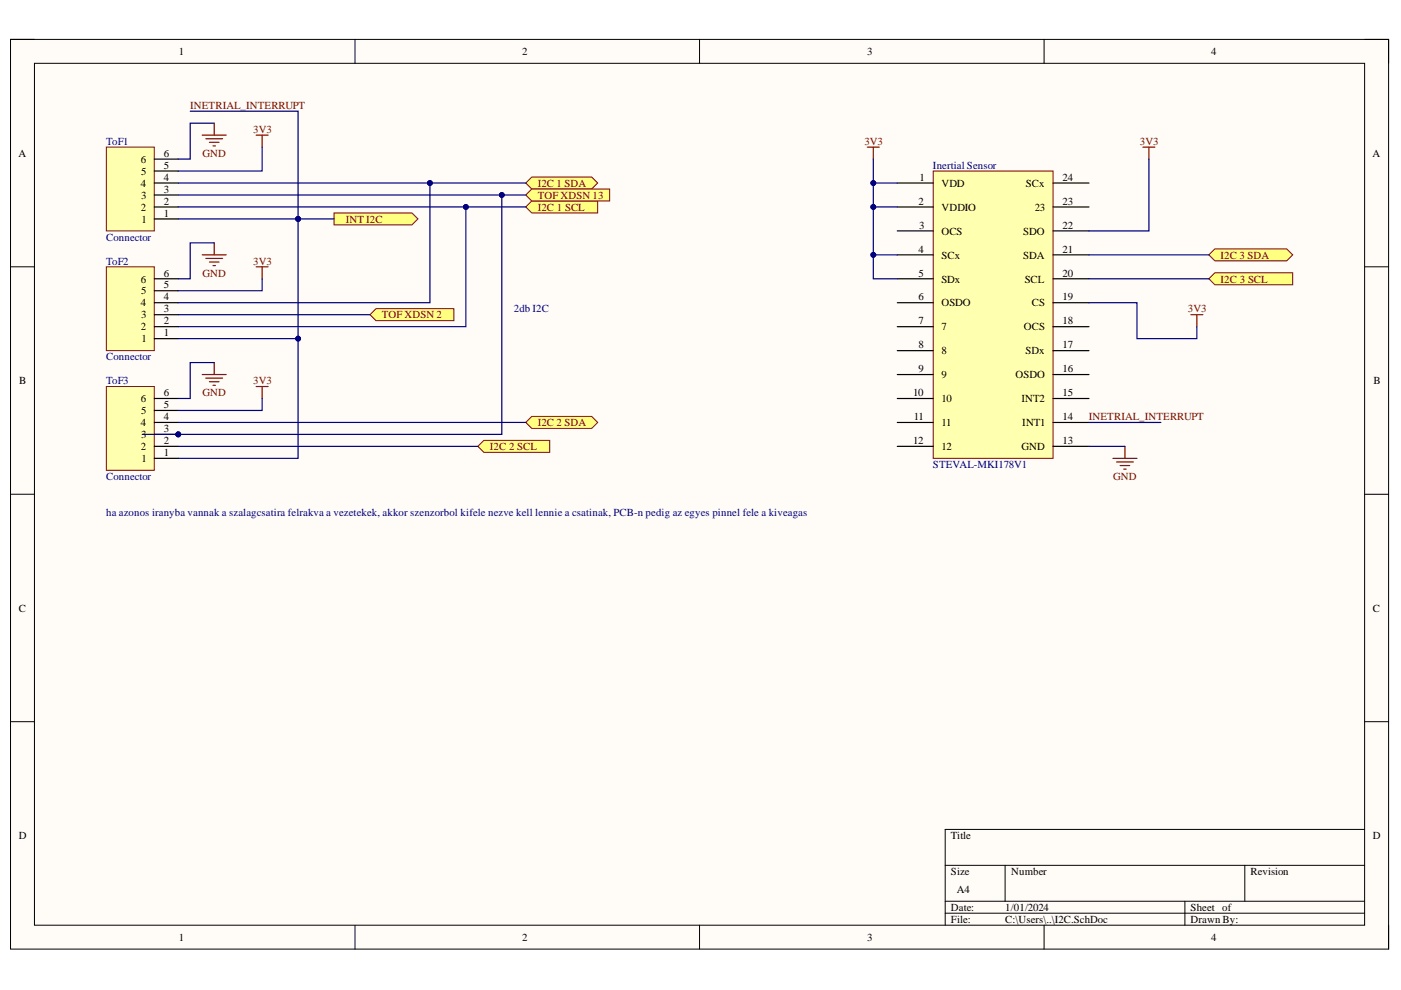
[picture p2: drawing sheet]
<svg xmlns="http://www.w3.org/2000/svg" width="297mm" height="210mm" viewBox="0 0 297 210" stroke-linecap="round" stroke-linejoin="round" font-family="sans-serif">
<path d="M2.2 8.4h292.2v192.8h-292.2z" fill-rule="evenodd" fill="#fffcf8"/>
<path d="M2.2 8.4h292.2v192.8h-292.2z" fill="none" stroke="#000" stroke-width=".21"/>
<path d="M7.3 13.4h282v182.8h-282z" fill-rule="evenodd" fill="#fffcf8"/>
<g fill="none" stroke="#000" stroke-width=".21">
<path d="M2.2 8.3h5.1M7.3 13.4h282v182.8h-282zM75.3 8.3v5.1M148.3 8.3v5.1M221.4 8.4v5M289.3 8.4h5.1v5M2.2 56.6h5.1M289.3 56.6h5.1M2.2 104.8h5.1M289.3 104.8h5.1M2.2 153h5.1M289.3 153h5.1"/>
<path d="M289.3 175.9h-88.9v20.3M75.3 196.2v5M148.3 196.2v5M200.4 183.5h88.9M200.4 191.1h88.9M200.4 193.6h88.9M213.1 183.5v7.6M221.4 196.2v5M251.2 191.1v5.1M263.9 183.5v7.6M294.4 196.2v5"/>
</g>
<path d="M54.3 28.7h2.5M55.6 28.7v2.5M42.9 54h5.1M43.6 54.8h3.6M44.4 55.6h2M45.2 56.3h.5M45.4 51.5v2.5" fill="none" stroke="#800000" stroke-width=".25"/>
<path d="M111.5 38.8l1.2-1.3h12.7l1.3 1.3-1.3 1.3h-12.7z" fill-rule="evenodd" fill="#ffff80"/>
<path d="M111.5 38.8l1.2-1.3h12.7l1.3 1.3-1.3 1.3h-12.7z" fill="none" stroke="#800000" stroke-width=".21"/>
<path d="M111.5 43.9l1.2-1.3h14v2.6h-14z" fill-rule="evenodd" fill="#ffff80"/>
<path d="M111.5 43.9l1.2-1.3h14v2.6h-14z" fill="none" stroke="#800000" stroke-width=".21"/>
<path d="M112.7 40.1h16.6v2.5h-16.6l-1.2-1.3z" fill-rule="evenodd" fill="#ffff80"/>
<path d="M112.7 40.1h16.6v2.5h-16.6l-1.2-1.3z" fill="none" stroke="#800000" stroke-width=".21"/>
<path d="M79.7 65.5h16.5v2.5h-16.5l-1.3-1.3z" fill-rule="evenodd" fill="#ffff80"/>
<path d="M79.7 65.5h16.5v2.5h-16.5l-1.3-1.3z" fill="none" stroke="#800000" stroke-width=".21"/>
<path d="M112.7 88.3h12.7l1.3 1.3-1.3 1.2h-12.7l-1.2-1.2z" fill-rule="evenodd" fill="#ffff80"/>
<path d="M112.7 88.3h12.7l1.3 1.3-1.3 1.2h-12.7l-1.2-1.2z" fill="none" stroke="#800000" stroke-width=".21"/>
<path d="M101.3 94.6l1.3-1.2h14v2.5h-14z" fill-rule="evenodd" fill="#ffff80"/>
<path d="M101.3 94.6l1.3-1.2h14v2.5h-14z" fill="none" stroke="#800000" stroke-width=".21"/>
<path d="M197.9 36.3h25.4v60.9h-25.4z" fill-rule="evenodd" fill="#ffffb0"/>
<path d="M197.9 36.3h25.4v60.9h-25.4z" fill="none" stroke="#800000" stroke-width=".21"/>
<g fill="none" stroke="#000" stroke-width=".25">
<path d="M190.2 38.8h7.7M223.3 38.8h7.6M190.2 49h7.7M190.2 54h7.7M190.2 59.1h7.7M190.2 43.9h7.7M223.3 49h7.6M223.3 54h7.6M223.3 59.1h7.6M223.3 43.9h7.6M190.2 64.2h7.7M190.2 69.3h7.7"/>
<path d="M190.2 74.3h7.7M190.2 79.4h7.7M223.3 64.2h7.6M223.3 69.3h7.6M223.3 74.3h7.6M223.3 79.4h7.6M190.2 84.5h7.7M190.2 89.6h7.7M190.2 94.6h7.7M223.3 84.5h7.6M223.3 89.6h7.6M223.3 94.6h7.6"/>
</g>
<path d="M183.9 31.2h2.5M185.2 31.2v2.5M252.5 66.7h2.5M253.8 66.7v2.6M236 97.2h5.1M236.7 97.9h3.6M237.5 98.7h2M238.3 99.5h.5M238.5 94.6v2.6" fill="none" stroke="#800000" stroke-width=".25"/>
<path d="M256.3 59.1l1.3-1.3h16.5v2.6h-16.5z" fill-rule="evenodd" fill="#ffff80"/>
<path d="M256.3 59.1l1.3-1.3h16.5v2.6h-16.5z" fill="none" stroke="#800000" stroke-width=".21"/>
<path d="M256.3 54l1.3-1.2h15.2l1.3 1.2-1.3 1.3h-15.2z" fill-rule="evenodd" fill="#ffff80"/>
<path d="M256.3 54l1.3-1.2h15.2l1.3 1.2-1.3 1.3h-15.2z" fill="none" stroke="#800000" stroke-width=".21"/>
<path d="M22.5 31.2h10.2v17.8h-10.2z" fill-rule="evenodd" fill="#ffffb0"/>
<path d="M22.5 31.2h10.2v17.8h-10.2z" fill="none" stroke="#800000" stroke-width=".21"/>
<path d="M32.7 38.8h5.1M32.7 36.3h5.1M32.7 33.7h5.1M32.7 46.4h5.1M32.7 43.9h5.1M32.7 41.3h5.1" fill="none" stroke="#000" stroke-width=".25"/>
<path d="M70.8 45.2h16.5l1.3 1.2-1.3 1.3h-16.5z" fill-rule="evenodd" fill="#ffff80"/>
<path d="M70.8 45.2h16.5l1.3 1.2-1.3 1.3h-16.5z" fill="none" stroke="#800000" stroke-width=".21"/>
<g fill="none" stroke="#800000" stroke-width=".25">
<path d="M42.9 28.7h5.1M43.6 29.4h3.6M44.4 30.2h2M45.2 30.9h.5M45.4 26.1v2.6M54.3 56.6h2.5M55.6 56.6v2.5M42.9 79.4h5.1M45.4 76.9v2.5M43.6 80.2h3.6M44.4 80.9h2M45.2 81.7h.5"/>
<path d="M54.3 82h2.5M55.6 82v2.5"/>
</g>
<path d="M22.5 56.6h10.2v17.7h-10.2z" fill-rule="evenodd" fill="#ffffb0"/>
<path d="M22.5 56.6h10.2v17.7h-10.2z" fill="none" stroke="#800000" stroke-width=".21"/>
<path d="M32.7 59.1h5.1M32.7 71.8h5.1M32.7 69.3h5.1M32.7 66.7h5.1M32.7 64.2h5.1M32.7 61.6h5.1" fill="none" stroke="#000" stroke-width=".25"/>
<circle cx="37.8" cy="92.1" r=".51" fill="#000080"/>
<circle cx="37.8" cy="92.1" r=".51" fill="none" stroke="#000080" stroke-width=".21"/>
<path d="M22.5 82h10.2v17.7h-10.2z" fill-rule="evenodd" fill="#ffffb0"/>
<path d="M22.5 82h10.2v17.7h-10.2z" fill="none" stroke="#800000" stroke-width=".21"/>
<path d="M32.7 97.2h5.1M32.7 94.6h5.1M32.7 92.1h5.1" fill="none" stroke="#000" stroke-width=".25"/>
<circle cx="37.8" cy="92.1" r=".51" fill="#000080"/>
<circle cx="37.8" cy="92.1" r=".51" fill="none" stroke="#000080" stroke-width=".21"/>
<path d="M32.7 89.6h5.1M32.7 87h5.1M32.7 84.5h5.1" fill="none" stroke="#000" stroke-width=".25"/>
<path d="M242.3 31.2h2.6M243.6 31.2v2.5" fill="none" stroke="#800000" stroke-width=".25"/>
<path d="M185.2 38.8h5M230.9 59.1h25.4M230.9 54h25.4M230.9 64.2h10.2v7.6h12.7v-2.5M230.9 94.6h7.6" fill="none" stroke="#000080" stroke-width=".25"/>
<circle cx="185.2" cy="38.8" r=".51" fill="#000080"/>
<circle cx="185.2" cy="38.8" r=".51" fill="none" stroke="#000080" stroke-width=".21"/>
<path d="M185.2 33.7v10.2h5" fill="none" stroke="#000080" stroke-width=".25"/>
<circle cx="185.2" cy="43.9" r=".51" fill="#000080"/>
<circle cx="185.2" cy="43.9" r=".51" fill="none" stroke="#000080" stroke-width=".21"/>
<circle cx="185.2" cy="38.8" r=".51" fill="#000080"/>
<circle cx="185.2" cy="38.8" r=".51" fill="none" stroke="#000080" stroke-width=".21"/>
<path d="M185.2 43.9v10.1h5M230.9 89.6h15.2" fill="none" stroke="#000080" stroke-width=".25"/>
<circle cx="185.2" cy="43.9" r=".51" fill="#000080"/>
<circle cx="185.2" cy="43.9" r=".51" fill="none" stroke="#000080" stroke-width=".21"/>
<circle cx="185.2" cy="54" r=".51" fill="#000080"/>
<circle cx="185.2" cy="54" r=".51" fill="none" stroke="#000080" stroke-width=".21"/>
<path d="M185.2 54v5.1h5" fill="none" stroke="#000080" stroke-width=".25"/>
<circle cx="185.2" cy="54" r=".51" fill="#000080"/>
<circle cx="185.2" cy="54" r=".51" fill="none" stroke="#000080" stroke-width=".21"/>
<path d="M243.6 33.7v15.3h-12.7M63.2 46.4v25.4h-25.4" fill="none" stroke="#000080" stroke-width=".25"/>
<circle cx="63.2" cy="71.8" r=".51" fill="#000080"/>
<circle cx="63.2" cy="71.8" r=".51" fill="none" stroke="#000080" stroke-width=".21"/>
<circle cx="63.2" cy="46.4" r=".51" fill="#000080"/>
<circle cx="63.2" cy="46.4" r=".51" fill="none" stroke="#000080" stroke-width=".21"/>
<path d="M63.2 71.8v25.4h-25.4" fill="none" stroke="#000080" stroke-width=".25"/>
<circle cx="63.2" cy="71.8" r=".51" fill="#000080"/>
<circle cx="63.2" cy="71.8" r=".51" fill="none" stroke="#000080" stroke-width=".21"/>
<path d="M98.8 43.9v25.4h-61M45.4 76.9h-5.1v7.6h-2.5M37.8 94.6h63.5M37.8 89.6h73.7M55.6 84.5v2.5h-17.8" fill="none" stroke="#000080" stroke-width=".25"/>
<circle cx="98.8" cy="43.9" r=".51" fill="#000080"/>
<circle cx="98.8" cy="43.9" r=".51" fill="none" stroke="#000080" stroke-width=".21"/>
<path d="M37.8 41.3h73.7" fill="none" stroke="#000080" stroke-width=".25"/>
<circle cx="106.4" cy="41.3" r=".51" fill="#000080"/>
<circle cx="106.4" cy="41.3" r=".51" fill="none" stroke="#000080" stroke-width=".21"/>
<path d="M91.2 38.8v25.4h-53.4M37.8 66.7h40.6" fill="none" stroke="#000080" stroke-width=".25"/>
<circle cx="91.1" cy="38.8" r=".51" fill="#000080"/>
<circle cx="91.1" cy="38.8" r=".51" fill="none" stroke="#000080" stroke-width=".21"/>
<path d="M40.3 23.6h22.9v22.8M45.4 26.1h-5.1v7.6h-2.5M55.6 31.2v5.1h-17.8M45.4 51.5h-5.1v7.6h-2.5M55.6 59.1v2.5h-17.8" fill="none" stroke="#000080" stroke-width=".25"/>
<circle cx="63.2" cy="46.4" r=".51" fill="#000080"/>
<circle cx="63.2" cy="46.4" r=".51" fill="none" stroke="#000080" stroke-width=".21"/>
<path d="M37.8 46.4h33" fill="none" stroke="#000080" stroke-width=".25"/>
<circle cx="63.2" cy="46.4" r=".51" fill="#000080"/>
<circle cx="63.2" cy="46.4" r=".51" fill="none" stroke="#000080" stroke-width=".21"/>
<path d="M37.8 43.9h73.7" fill="none" stroke="#000080" stroke-width=".25"/>
<circle cx="98.8" cy="43.9" r=".51" fill="#000080"/>
<circle cx="98.8" cy="43.9" r=".51" fill="none" stroke="#000080" stroke-width=".21"/>
<path d="M37.8 38.8h73.7" fill="none" stroke="#000080" stroke-width=".25"/>
<circle cx="91.1" cy="38.8" r=".51" fill="#000080"/>
<circle cx="91.1" cy="38.8" r=".51" fill="none" stroke="#000080" stroke-width=".21"/>
<path d="M106.4 41.3v50.8h-76.2" fill="none" stroke="#000080" stroke-width=".25"/>
<circle cx="37.8" cy="92.1" r=".51" fill="#000080"/>
<circle cx="37.8" cy="92.1" r=".51" fill="none" stroke="#000080" stroke-width=".21"/>
<circle cx="106.4" cy="41.3" r=".51" fill="#000080"/>
<circle cx="106.4" cy="41.3" r=".51" fill="none" stroke="#000080" stroke-width=".21"/>
<g font-size="2.3">
<text x="37.9" y="11.7">1</text>
<text x="110.7" y="11.7">2</text>
<text x="183.9" y="11.7">3</text>
<text x="256.8" y="11.7">4</text>
<text x="3.9" y="33.3">A</text>
<text x="29.9" y="34.6">6</text>
<text x="34.8" y="35.8">5</text>
<text x="34.8" y="33.3">6</text>
<text x="291" y="33.3">A</text>
<text x="29.9" y="39.6">4</text>
<text x="29.9" y="37.1">5</text>
<text x="34.8" y="40.9">3</text>
<text x="34.8" y="38.4">4</text>
<text x="194.9" y="38.4">1</text>
<text x="199.6" y="39.6">VDD</text>
<text x="217.5" y="39.6">SCx</text>
<text x="225.3" y="38.4">24</text>
<text x="29.9" y="44.7">2</text>
<text x="29.9" y="42.2">3</text>
<text x="30" y="47.2">1</text>
<text x="34.8" y="46">1</text>
<text x="34.8" y="43.4">2</text>
<text x="194.8" y="43.4">2</text>
<text x="199.6" y="44.7">VDDIO</text>
<text x="219.4" y="44.7">23</text>
<text x="225.3" y="43.4">23</text>
<text x="194.8" y="53.6">4</text>
<text x="194.8" y="48.5">3</text>
<text x="199.6" y="49.8">OCS</text>
<text x="216.9" y="49.8">SDO</text>
<text x="225.3" y="53.6">21</text>
<text x="225.3" y="48.5">22</text>
<text x="29.9" y="59.9">6</text>
<text x="34.8" y="58.6">6</text>
<text x="194.8" y="58.6">5</text>
<text x="199.6" y="54.8">SCx</text>
<text x="199.6" y="59.9">SDx</text>
<text x="216.9" y="54.8">SDA</text>
<text x="217.3" y="59.9">SCL</text>
<text x="225.3" y="58.6">20</text>
<text x="29.9" y="65">4</text>
<text x="29.9" y="62.4">5</text>
<text x="34.8" y="63.7">4</text>
<text x="34.8" y="61.2">5</text>
<text x="194.8" y="63.7">6</text>
<text x="199.6" y="65">OSDO</text>
<text x="218.8" y="65">CS</text>
<text x="225.3" y="63.7">19</text>
<text x="29.9" y="70">2</text>
<text x="29.9" y="67.5">3</text>
<text x="34.8" y="71.3">1</text>
<text x="34.8" y="68.8">2</text>
<text x="34.8" y="66.2">3</text>
<text x="194.8" y="68.8">7</text>
<text x="199.6" y="70">7</text>
<text x="217.1" y="70">OCS</text>
<text x="225.3" y="68.8">18</text>
<text x="30" y="72.6">1</text>
<text x="194.8" y="73.8">8</text>
<text x="199.6" y="75.1">8</text>
<text x="217.4" y="75.1">SDx</text>
<text x="225.3" y="73.8">17</text>
<text x="4.1" y="81.4">B</text>
<text x="34.8" y="84">6</text>
<text x="193.6" y="84">10</text>
<text x="194.8" y="78.9">9</text>
<text x="199.6" y="80.2">9</text>
<text x="215.3" y="80.2">OSDO</text>
<text x="225.3" y="84">15</text>
<text x="225.3" y="78.9">16</text>
<text x="291.2" y="81.4">B</text>
<text x="29.9" y="85.2">6</text>
<text x="29.9" y="87.8">5</text>
<text x="34.8" y="89.1">4</text>
<text x="34.8" y="86.5">5</text>
<text x="193.8" y="89.1">11</text>
<text x="199.6" y="85.2">10</text>
<text x="216.6" y="85.2">INT2</text>
<text x="225.3" y="89.1">14</text>
<text x="29.9" y="95.5">2</text>
<text x="29.9" y="90.4">4</text>
<text x="29.9" y="92.9">3</text>
<text x="34.8" y="94.2">2</text>
<text x="34.8" y="91.7">3</text>
<text x="193.6" y="94.2">12</text>
<text x="199.6" y="90.4">11</text>
<text x="199.6" y="95.5">12</text>
<text x="216.6" y="95.5">GND</text>
<text x="216.8" y="90.4">INT1</text>
<text x="225.3" y="94.2">13</text>
<text x="30" y="98">1</text>
<text x="34.8" y="96.7">1</text>
<text x="4" y="129.7">C</text>
<text x="291.1" y="129.7">C</text>
<text x="4" y="177.9">D</text>
<text x="201.6" y="177.9">Title</text>
<text x="291.1" y="177.9">D</text>
<text x="201.6" y="185.5">Size</text>
<text x="214.4" y="185.5">Number</text>
<text x="265.1" y="185.5">Revision</text>
<text x="202.9" y="189.3">A4</text>
<text x="201.6" y="193.1">Date:</text>
<text x="201.6" y="195.7">File:</text>
<text x="213.1" y="193.1">1/01/2024</text>
<text x="213.1" y="195.7">C:\Users\..\I2C.SchDoc</text>
<text x="252.4" y="193.1">Sheet of</text>
<text x="252.4" y="195.7">Drawn By:</text>
<text x="37.9" y="199.5">1</text>
<text x="110.7" y="199.5">2</text>
<text x="183.9" y="199.5">3</text>
<text x="256.8" y="199.5">4</text>
</g>
<g font-size="2.3" fill="#800000">
<text x="40.3" y="23.1">INETRIAL_INTERRUPT</text>
<text x="53.7" y="28.1">3V3</text>
<text x="43" y="33.3">GND</text>
<text x="183.3" y="30.8">3V3</text>
<text x="241.7" y="30.8">3V3</text>
<text x="114" y="39.6">I2C 1 SDA</text>
<text x="73.3" y="47.2">INT I2C</text>
<text x="114" y="44.7">I2C 1 SCL</text>
<text x="114" y="42.2">TOF XDSN 13</text>
<text x="43" y="58.6">GND</text>
<text x="53.7" y="56.1">3V3</text>
<text x="258.8" y="59.9">I2C 3 SCL</text>
<text x="258.8" y="54.8">I2C 3 SDA</text>
<text x="80.9" y="67.5">TOF XDSN 2</text>
<text x="251.9" y="66.2">3V3</text>
<text x="43" y="84">GND</text>
<text x="53.7" y="81.4">3V3</text>
<text x="230.9" y="89.1">INETRIAL_INTERRUPT</text>
<text x="103.9" y="95.5">I2C 2 SCL</text>
<text x="114" y="90.4">I2C 2 SDA</text>
<text x="236" y="101.8">GND</text>
</g>
<g font-size="2.3" fill="#000080">
<text x="22.5" y="30.8">ToF1</text>
<text x="197.8" y="35.8">Inertial Sensor</text>
<text x="22.5" y="51">Connector</text>
<text x="22.5" y="56.1">ToF2</text>
<text x="108.9" y="66.2">2db I2C</text>
<text x="22.5" y="76.4">Connector</text>
<text x="22.5" y="81.4">ToF3</text>
<text x="22.5" y="101.8">Connector</text>
<text x="197.8" y="99.3">STEVAL-MKI178V1</text>
<text x="22.5" y="109.4">ha azonos iranyba vannak a szalagcsatira felrakva a vezetekek, akkor szenzorbol kifele nezve kell lennie a csatinak, PCB-n pedig az egyes pinnel fele a kiveagas</text>
</g>
</svg>
